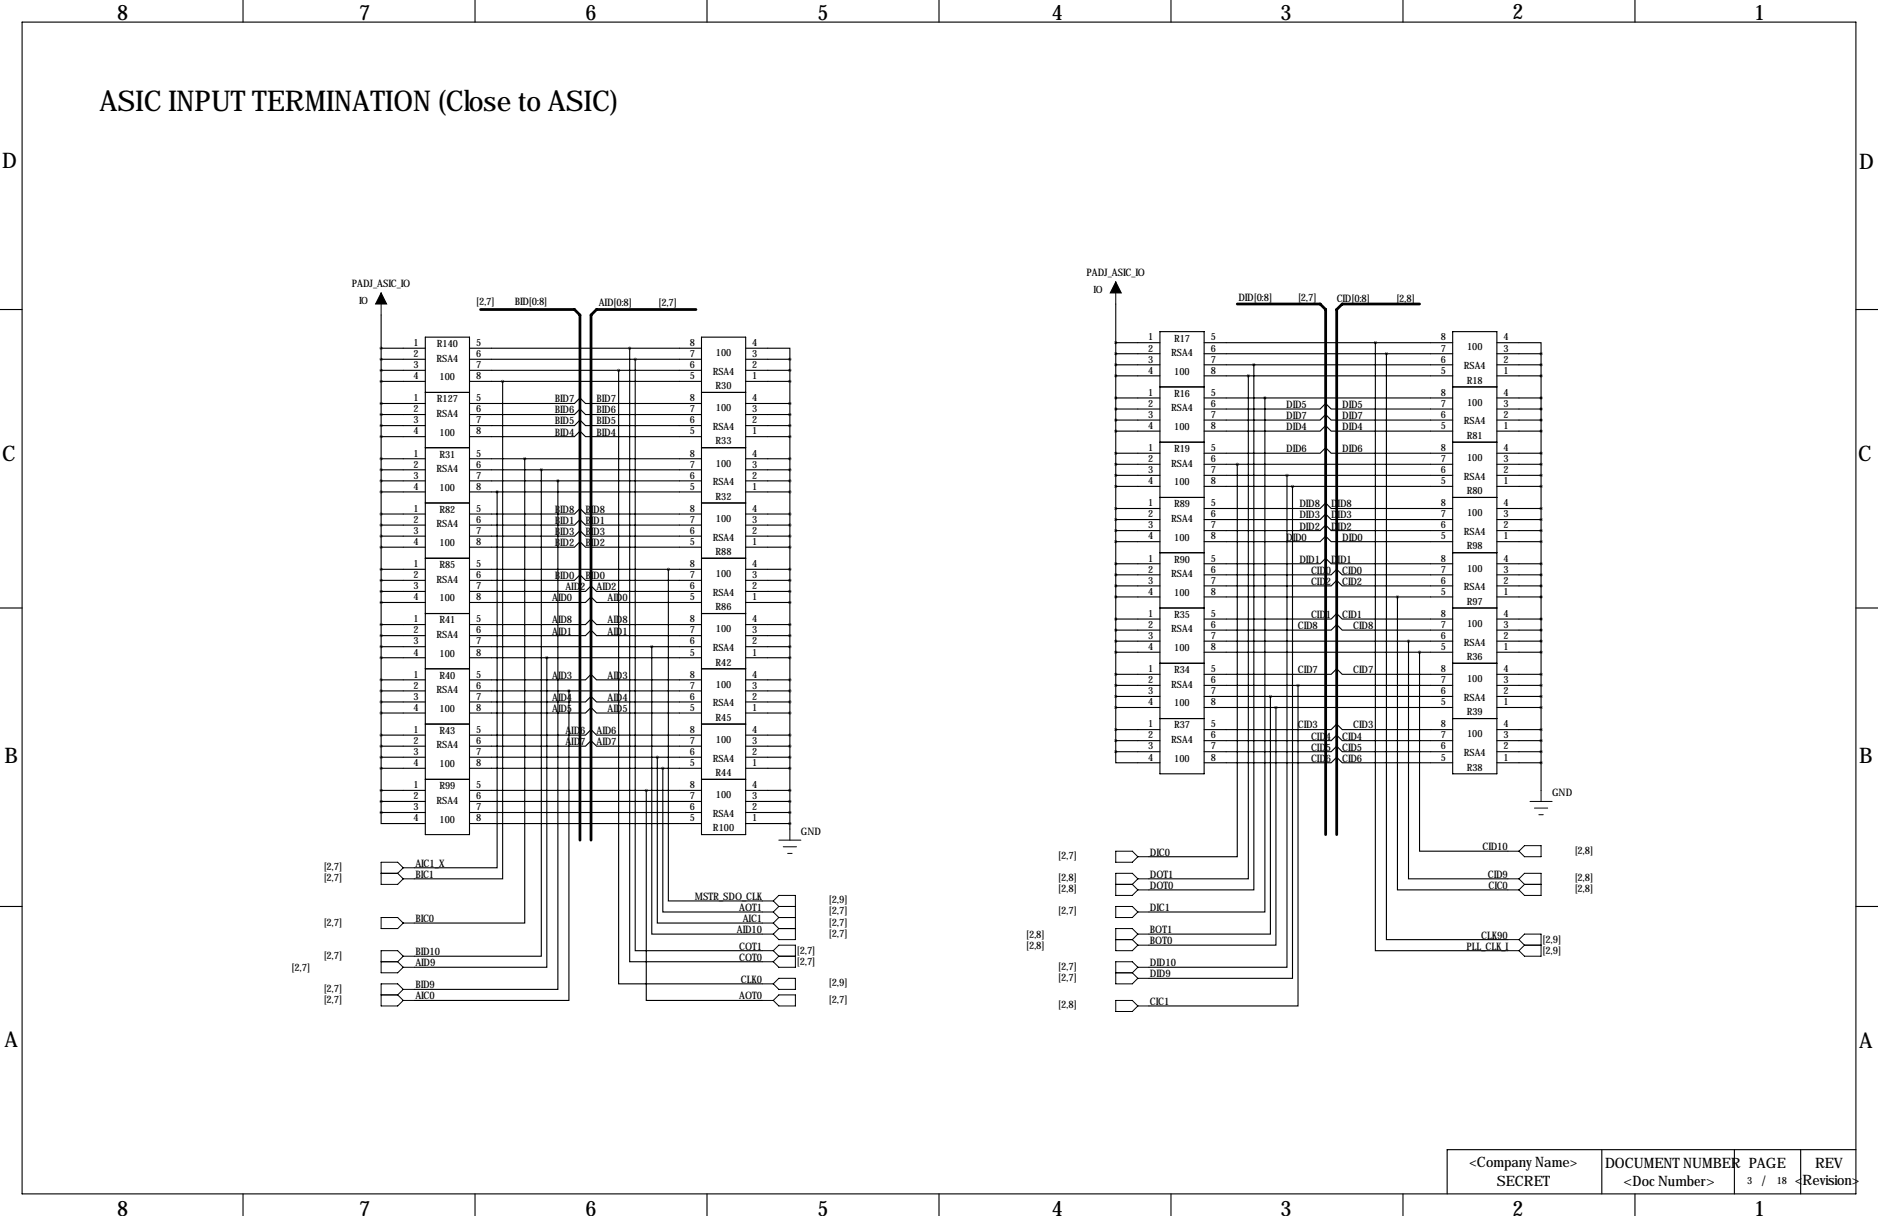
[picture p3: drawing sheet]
<svg xmlns="http://www.w3.org/2000/svg" width="432mm" height="279mm" viewBox="0 0 432 279" stroke-linecap="round" stroke-linejoin="round" font-family="sans-serif">
<g fill="none" stroke="#000" stroke-width=".25">
<path d="M5.1 5.1h421.6v269.2h-421.6zM55.9 0v5.1M109.2 0v5.1M162.6 0v5.1M215.9 0v5.1M269.2 0v5.1M322.6 0v5.1M375.9 0v5.1M0 71.1h5.1M87.6 72.4v114.3M97.8 77.5h10.1v114.3h-10.1zM161.3 77.5h10.1v114.3h-10.1z"/>
<path d="M256.5 78.7h10.2M256.5 69.8v102.9M266.7 76.2h10.2v101.6h-10.2zM276.9 78.7h57.1M316.2 78.7v139.7h30.5M334 76.2h10.2v101.6h-10.2zM344.2 78.7h10.1v2.6M426.7 71.1h5.1M87.6 92.7h10.2M87.6 95.2h10.2M87.6 97.8h10.2M87.6 80h10.2"/>
<path d="M87.6 82.5h10.2M87.6 85.1h10.2M87.6 87.6h10.2M97.8 90.2h10.1M107.9 95.2h24.2l1.2-1.2 1.3 1.2h26.7M107.9 97.8h24.2l1.2-1.3 1.3 1.3h26.7M107.9 92.7h24.2l1.2-1.3 1.3 1.3h26.7M107.9 80h53.4M107.9 82.5h53.4M107.9 85.1h53.4M107.9 87.6h53.4M115.6 87.6v114.3h-20.4"/>
<path d="M142.2 85.1v141h33.1M144.8 80v141h30.5M146 82.5v135.9h29.3M161.3 90.2h10.1M171.4 80h10.2v2.5M171.4 92.7h10.2M171.4 95.2h10.2M171.4 97.8h10.2M171.4 82.5h10.2M171.4 85.1h10.2M171.4 87.6h10.2M181.6 82.5v108"/>
<path d="M256.5 91.4h10.2M256.5 94h10.2M256.5 96.5h10.2M256.5 99.1h10.2M256.5 81.3h10.2M256.5 83.8h10.2M256.5 86.4h10.2M266.7 88.9h10.2M276.9 99.1h26.6l1.3-1.3 1.3 1.3h27.9M276.9 96.5h26.6l1.3-1.3 1.3 1.3h27.9M276.9 94h26.6l1.3-1.3 1.3 1.3h27.9M276.9 91.4h57.1"/>
<path d="M276.9 81.3h57.1M276.9 83.8h57.1M276.9 86.4h57.1M287 86.4v115.5h-22.8M288.3 83.8v120.7h-24.1M290.8 91.4v118.1h-26.6M318.8 81.3v134.6h27.9M334 88.9h10.2M344.2 91.4h10.1M344.2 94h10.1M344.2 96.5h10.1M344.2 99.1h10.1"/>
<path d="M344.2 81.3h10.1M344.2 83.8h10.1M344.2 86.4h10.1M354.3 81.3v100.3M87.6 100.3h10.2M87.6 105.4h10.2M87.6 107.9h10.2M87.6 110.5h10.2M87.6 113h10.2M87.6 118.1h10.2M97.8 102.9h10.1M97.8 115.6h10.1"/>
<path d="M107.9 100.3h24.2l1.2-1.2 1.3 1.2h26.7M107.9 113h6.4M107.9 118.1h24.2l1.2-1.3 1.3 1.3h26.7M107.9 105.4h53.4M107.9 107.9h53.4M107.9 110.5h53.4M114.3 113v86.4h-19.1M114.3 113h47M120.6 105.4v106.7h-25.4M124.5 107.9v111.8h-29.3M128.3 110.5v116.8h-33.1M161.3 102.9h10.1"/>
<path d="M161.3 115.6h10.1M171.4 100.3h10.2M171.4 105.4h10.2M171.4 107.9h10.2M171.4 110.5h10.2M171.4 113h10.2M171.4 118.1h10.2M256.5 104.1h10.2M256.5 106.7h10.2M256.5 109.2h10.2M256.5 111.8h10.2M256.5 116.8h10.2"/>
<path d="M256.5 119.4h10.2M266.7 101.6h10.2M266.7 114.3h10.2M276.9 104.1h26.6l1.3-1.2 1.3 1.2h27.9M276.9 116.8h26.6l1.3-1.2 1.3 1.2h27.9M276.9 119.4h26.6l1.3-1.3 1.3 1.3h27.9M276.9 106.7h57.1M276.9 109.2h57.1M276.9 111.8h57.1M284.5 106.7v90.1h-20.3M295.9 109.2v113h-31.7M297.2 111.8v113h-33"/>
<path d="M334 101.6h10.2M334 114.3h10.2M344.2 104.1h10.1M344.2 106.7h10.1M344.2 109.2h10.1M344.2 111.8h10.1M344.2 116.8h10.1M344.2 119.4h10.1M0 139.7h5.1M87.6 120.7h10.2M87.6 123.2h10.2M87.6 125.7h10.2"/>
<path d="M87.6 130.8h10.2M87.6 133.3h10.2M87.6 135.9h10.2M87.6 138.4h10.2M97.8 128.3h10.1M107.9 138.4h26.7l1.3-1.2 1.3 1.2h24.1M107.9 120.7h24.2l1.2-1.3 1.3 1.3h26.7M107.9 125.7h24.2l1.2-1.2 1.3 1.2h26.7M107.9 123.2h24.2l1.2-1.3 1.3 1.3h26.7M107.9 133.3h24.2l1.2-1.2 1.3 1.2h26.7M107.9 135.9h26.7l1.3-1.3 1.3 1.3h24.1M107.9 130.8h53.4"/>
<path d="M153.7 130.8v76.2h21.6M161.3 128.3h10.1M171.4 120.7h10.2M171.4 123.2h10.2M171.4 125.7h10.2M171.4 130.8h10.2M171.4 133.3h10.2M171.4 135.9h10.2M171.4 138.4h10.2M256.5 121.9h10.2M256.5 124.5h10.2M256.5 129.5h10.2"/>
<path d="M256.5 132.1h10.2M256.5 134.6h10.2M256.5 137.2h10.2M266.7 139.7h10.2M266.7 127h10.2M276.9 124.5h26.6l1.3-1.3 1.3 1.3h27.9M276.9 121.9h26.6l1.3-1.2 1.3 1.2h27.9M276.9 129.5h26.6l1.3-1.2 1.3 1.2h27.9M276.9 132.1h29.2l1.2-1.3 1.3 1.3h25.4M276.9 134.6h29.2l1.2-1.3 1.3 1.3h25.4M276.9 137.2h57.1M321.3 137.2v67.3h25.4"/>
<path d="M334 139.7h10.2M334 127h10.2M344.2 121.9h10.1M344.2 124.5h10.1M344.2 129.5h10.1M344.2 132.1h10.1M344.2 134.6h10.1M344.2 137.2h10.1M426.7 139.7h5.1M87.6 156.2h10.2M87.6 158.8h10.2M87.6 143.5h10.2"/>
<path d="M87.6 146h10.2M87.6 148.6h10.2M87.6 151.1h10.2M97.8 153.7h10.1M97.8 141h10.1M107.9 146h26.7l1.3-1.2 1.3 1.2h24.1M107.9 143.5h26.7l1.3-1.3 1.3 1.3h24.1M107.9 156.2h26.7l1.3-1.3 1.3 1.3h24.1M107.9 158.8h53.4M107.9 148.6h53.4M107.9 151.1h53.4M125.7 151.1v71.1h-30.5"/>
<path d="M130.8 158.8v71.1h-35.6M149.9 148.6v66h25.4M161.3 153.7h10.1M161.3 141h10.1M171.4 156.2h10.2M171.4 158.8h10.2M171.4 143.5h10.2M171.4 146h10.2M171.4 148.6h10.2M171.4 151.1h10.2M256.5 154.9h10.2M256.5 157.5h10.2"/>
<path d="M256.5 142.2h10.2M256.5 144.8h10.2M256.5 147.3h10.2M256.5 149.9h10.2M266.7 152.4h10.2M276.9 144.8h29.2l1.2-1.3 1.3 1.3h25.4M276.9 154.9h29.2l1.2-1.2 1.3 1.2h25.4M276.9 142.2h29.2l1.2-1.2 1.3 1.2h25.4M276.9 157.5h57.1M276.9 147.3h57.1M276.9 149.9h57.1M298.4 157.5v73.6h-34.2"/>
<path d="M323.8 147.3v54.6h22.9M326.4 149.9v45.7h20.3M334 152.4h10.2M344.2 154.9h10.1M344.2 157.5h10.1M344.2 142.2h10.1M344.2 144.8h10.1M344.2 147.3h10.1M344.2 149.9h10.1M87.6 161.3h10.2M87.6 163.8h10.2M87.6 168.9h10.2"/>
<path d="M87.6 171.4h10.2M87.6 174h10.2M87.6 176.5h10.2M97.8 166.4h10.1M97.8 179.1h10.1M107.9 161.3h26.7l1.3-1.3 1.3 1.3h24.1M107.9 163.8h26.7l1.3-1.2 1.3 1.2h24.1M107.9 168.9h26.7l1.3-1.3 1.3 1.3h24.1M107.9 171.4h26.7l1.3-1.2 1.3 1.2h24.1M107.9 174h53.4M107.9 176.5h53.4M151.1 174v38.1h24.2"/>
<path d="M152.4 176.5v33h22.9M161.3 166.4h10.1M161.3 179.1h10.1M171.4 161.3h10.2M171.4 163.8h10.2M171.4 168.9h10.2M171.4 171.4h10.2M171.4 174h10.2M171.4 176.5h10.2M256.5 172.7v2.6h10.2M256.5 160h10.2M256.5 162.6h10.2"/>
<path d="M256.5 167.6h10.2M256.5 170.2h10.2M256.5 172.7h10.2M266.7 165.1h10.2M276.9 167.6h29.2l1.2-1.2 1.3 1.2h25.4M276.9 170.2h29.2l1.2-1.3 1.3 1.3h25.4M276.9 172.7h29.2l1.2-1.3 1.3 1.3h25.4M276.9 175.3h29.2l1.2-1.3 1.3 1.3h25.4M276.9 160h57.1M276.9 162.6h57.1M292.1 160v54.6h-27.9M293.4 162.6v54.6h-29.2"/>
<path d="M334 165.1h10.2M344.2 160h10.1M344.2 162.6h10.1M344.2 167.6h10.1M344.2 170.2h10.1M344.2 172.7h10.1M344.2 175.3h10.1M87.6 186.7v2.5h10.2M87.6 181.6h10.2M87.6 184.1h10.2M87.6 186.7h10.2M107.9 181.6h53.4"/>
<path d="M107.9 184.1h53.4M107.9 186.7h53.4M107.9 189.2h53.4M148.6 181.6v48.3h26.7M171.4 181.6h10.2M171.4 184.1h10.2M171.4 186.7h10.2M171.4 189.2h10.2M0 208.3h5.1M426.7 208.3h5.1M55.9 274.3v5.1M109.2 274.3v5.1"/>
<path d="M162.6 274.3v5.1M215.9 274.3v5.1M269.2 274.3v5.1M322.6 274.3v5.1M368.3 264.2v10.1M375.9 274.3v5.1M398.8 264.2v10.1M414 264.2v10.1M426.7 264.2h-94v10.1"/>
</g>
<g fill="none" stroke="#000" stroke-width=".23">
<path d="M87.6 67.3v5.1M256.5 64.8v5M92.7 199.4l-1.3-1.3h-3.8v5.1h3.8l1.3-1.3M92.7 199.4h2.5M92.7 199.4l-1.3 1.3M179.1 193h5M180.1 194.6h3M181.1 196.1h1M181.6 190.5v2.5M256.5 195.6h3.8l1.3 1.2-1.3 1.3h-3.8zM261.6 196.8h2.6M346.7 195.6h2.5"/>
<path d="M350.5 194.3h3.8v2.5h-3.8l-1.3-1.2zM351.8 184.1h5.1M352.8 185.7h3.1M353.8 187.2h1M354.3 181.6v2.5M87.6 200.7h3.8M87.6 210.8h3.8l1.3 1.3-1.3 1.3h-3.8zM91.4 200.7l1.3 1.2M92.7 201.9h2.5M92.7 219.7l-1.3-1.3h-3.8v5.1h3.8l1.3-1.3M92.7 212.1h2.5M92.7 219.7h2.5"/>
<path d="M92.7 219.7l-1.3 1.3M175.3 212.1h2.5M175.3 207h2.5M175.3 209.5h2.5M175.3 218.4h2.5M175.3 214.6h2.5M177.8 207l1.3 1.3M177.8 207l1.3-1.3h3.8v10.2h-3.8l-1.3-1.3M177.8 218.4l1.3-1.2h3.8v5h-3.8l-1.3-1.2M177.8 209.5l1.3 1.3M177.8 212.1l1.3 1.3M177.8 218.4l1.3 1.3"/>
<path d="M179.1 210.8h3.8M179.1 213.4h3.8M179.1 208.3h3.8M179.1 208.3l-1.3 1.2M179.1 210.8l-1.3 1.3M179.1 219.7h3.8M179.1 219.7l-1.3 1.3M179.1 213.4l-1.3 1.2M256.5 203.2h3.8M256.5 208.3h3.8l1.3 1.2-1.3 1.3h-3.8zM256.5 215.9h3.8M260.3 203.2l1.3 1.3"/>
<path d="M260.3 215.9l1.3 1.3M261.6 201.9h2.6M261.6 201.9l-1.3-1.2h-3.8v5h3.8l1.3-1.2M261.6 214.6l-1.3-1.2h-3.8v5h3.8l1.3-1.2M261.6 209.5h2.6M261.6 201.9l-1.3 1.3M261.6 204.5h2.6M261.6 217.2h2.6M261.6 214.6h2.6M261.6 214.6l-1.3 1.3M346.7 201.9h2.5M346.7 204.5h2.5"/>
<path d="M346.7 218.4h2.5M346.7 215.9h2.5M349.2 201.9l1.3-1.2h3.8v5h-3.8l-1.3-1.2M349.2 215.9l1.3-1.3h3.8v5.1h-3.8l-1.3-1.3M349.2 215.9l1.3 1.3M349.2 201.9l1.3 1.3M350.5 203.2h3.8M350.5 217.2h3.8M350.5 217.2l-1.3 1.2M350.5 203.2l-1.3 1.3M87.6 221h3.8M87.6 228.6h3.8"/>
<path d="M91.4 221l1.3 1.2M91.4 228.6l1.3 1.3M92.7 227.3l-1.3-1.2h-3.8v5h3.8l1.3-1.2M92.7 222.2h2.5M92.7 229.9h2.5M92.7 227.3h2.5M92.7 227.3l-1.3 1.3M175.3 221h2.5M175.3 226.1h2.5M175.3 229.9h2.5M177.8 226.1l1.3-1.3h3.8v2.5h-3.8zM177.8 229.9l1.3-1.3h3.8v2.5h-3.8z"/>
<path d="M256.5 229.9h3.8l1.3 1.2-1.3 1.3h-3.8zM256.5 223.5h3.8M260.3 223.5l1.3 1.3M261.6 222.2l-1.3-1.2h-3.8v5.1h3.8l1.3-1.3M261.6 222.2h2.6M261.6 222.2l-1.3 1.3M261.6 224.8h2.6M261.6 231.1h2.6"/>
</g>
<path d="M87.6 67.3l1.3 2.5h-2.5zM256.5 64.8l1.3 2.5h-2.5z" fill="#000" stroke="#000" stroke-width=".23"/>
<path d="M87.6 110.5a.05 .05 0 0 0 .1 0 .05 .05 0 0 0-.1 0zM87.6 108a.05 .05 0 0 0 .1 0 .05 .05 0 0 0-.1 0zM87.6 105.4a.05 .05 0 0 0 .1 0 .05 .05 0 0 0-.1 0zM87.6 100.3a.05 .05 0 0 0 .1 0 .05 .05 0 0 0-.1 0zM87.6 97.8a.05 .05 0 0 0 .1 0 .05 .05 0 0 0-.1 0zM87.6 95.3a.05 .05 0 0 0 .1 0 .05 .05 0 0 0-.1 0zM87.6 92.7a.05 .05 0 0 0 .1 0 .05 .05 0 0 0-.1 0zM87.6 87.6a.05 .05 0 0 0 .1 0 .05 .05 0 0 0-.1 0zM87.6 85.1a.05 .05 0 0 0 .1 0 .05 .05 0 0 0-.1 0zM87.6 82.6a.05 .05 0 0 0 .1 0 .05 .05 0 0 0-.1 0zM87.6 80a.05 .05 0 0 0 .1 0 .05 .05 0 0 0-.1 0zM354.3 144.8a.05 .05 0 0 0 .1 0 .05 .05 0 0 0-.1 0zM354.3 147.3a.05 .05 0 0 0 .1 0 .05 .05 0 0 0-.1 0zM354.3 149.9a.05 .05 0 0 0 .1 0 .05 .05 0 0 0-.1 0zM354.3 154.9a.05 .05 0 0 0 .1 0 .05 .05 0 0 0-.1 0zM354.3 157.5a.05 .05 0 0 0 .1 0 .05 .05 0 0 0-.1 0zM354.3 160a.05 .05 0 0 0 .1 0 .05 .05 0 0 0-.1 0zM354.3 162.6a.05 .05 0 0 0 .1 0 .05 .05 0 0 0-.1 0zM354.3 167.6a.05 .05 0 0 0 .1 0 .05 .05 0 0 0-.1 0zM354.3 170.2a.05 .05 0 0 0 .1 0 .05 .05 0 0 0-.1 0zM354.3 172.7a.05 .05 0 0 0 .1 0 .05 .05 0 0 0-.1 0zM354.3 175.3a.05 .05 0 0 0 .1 0 .05 .05 0 0 0-.1 0zM256.5 172.7a.05 .05 0 0 0 .1 0 .05 .05 0 0 0-.1 0zM256.5 170.2a.05 .05 0 0 0 .1 0 .05 .05 0 0 0-.1 0zM256.5 167.6a.05 .05 0 0 0 .1 0 .05 .05 0 0 0-.1 0zM256.5 162.6a.05 .05 0 0 0 .1 0 .05 .05 0 0 0-.1 0zM256.5 160a.05 .05 0 0 0 .1 0 .05 .05 0 0 0-.1 0zM256.5 157.5a.05 .05 0 0 0 .1 0 .05 .05 0 0 0-.1 0zM256.5 154.9a.05 .05 0 0 0 .1 0 .05 .05 0 0 0-.1 0zM256.5 149.9a.05 .05 0 0 0 .1 0 .05 .05 0 0 0-.1 0zM256.5 147.3a.05 .05 0 0 0 .1 0 .05 .05 0 0 0-.1 0zM256.5 144.8a.05 .05 0 0 0 .1 0 .05 .05 0 0 0-.1 0zM87.6 174a.05 .05 0 0 0 .1 0 .05 .05 0 0 0-.1 0zM87.6 171.5a.05 .05 0 0 0 .1 0 .05 .05 0 0 0-.1 0zM87.6 168.9a.05 .05 0 0 0 .1 0 .05 .05 0 0 0-.1 0zM87.6 163.8a.05 .05 0 0 0 .1 0 .05 .05 0 0 0-.1 0zM87.6 161.3a.05 .05 0 0 0 .1 0 .05 .05 0 0 0-.1 0zM87.6 158.8a.05 .05 0 0 0 .1 0 .05 .05 0 0 0-.1 0zM87.6 156.2a.05 .05 0 0 0 .1 0 .05 .05 0 0 0-.1 0zM87.6 151.1a.05 .05 0 0 0 .1 0 .05 .05 0 0 0-.1 0zM87.6 148.6a.05 .05 0 0 0 .1 0 .05 .05 0 0 0-.1 0zM87.6 146.1a.05 .05 0 0 0 .1 0 .05 .05 0 0 0-.1 0zM354.3 81.3a.05 .05 0 0 0 .1 0 .05 .05 0 0 0-.1 0zM354.3 83.8a.05 .05 0 0 0 .1 0 .05 .05 0 0 0-.1 0zM354.3 86.4a.05 .05 0 0 0 .1 0 .05 .05 0 0 0-.1 0zM354.3 91.4a.05 .05 0 0 0 .1 0 .05 .05 0 0 0-.1 0zM354.3 94a.05 .05 0 0 0 .1 0 .05 .05 0 0 0-.1 0zM354.3 96.5a.05 .05 0 0 0 .1 0 .05 .05 0 0 0-.1 0zM354.3 99.1a.05 .05 0 0 0 .1 0 .05 .05 0 0 0-.1 0zM354.3 104.1a.05 .05 0 0 0 .1 0 .05 .05 0 0 0-.1 0zM354.3 106.7a.05 .05 0 0 0 .1 0 .05 .05 0 0 0-.1 0zM354.3 109.2a.05 .05 0 0 0 .1 0 .05 .05 0 0 0-.1 0zM354.3 111.8a.05 .05 0 0 0 .1 0 .05 .05 0 0 0-.1 0zM256.5 109.2a.05 .05 0 0 0 .1 0 .05 .05 0 0 0-.1 0zM256.5 106.7a.05 .05 0 0 0 .1 0 .05 .05 0 0 0-.1 0zM256.5 104.1a.05 .05 0 0 0 .1 0 .05 .05 0 0 0-.1 0zM256.5 99.1a.05 .05 0 0 0 .1 0 .05 .05 0 0 0-.1 0zM256.5 96.5a.05 .05 0 0 0 .1 0 .05 .05 0 0 0-.1 0zM256.5 94a.05 .05 0 0 0 .1 0 .05 .05 0 0 0-.1 0zM256.5 91.4a.05 .05 0 0 0 .1 0 .05 .05 0 0 0-.1 0zM256.5 86.4a.05 .05 0 0 0 .1 0 .05 .05 0 0 0-.1 0zM256.5 83.8a.05 .05 0 0 0 .1 0 .05 .05 0 0 0-.1 0zM256.5 81.3a.05 .05 0 0 0 .1 0 .05 .05 0 0 0-.1 0zM256.5 78.7a.05 .05 0 0 0 .1 0 .05 .05 0 0 0-.1 0zM87.6 113a.05 .05 0 0 0 .1 0 .05 .05 0 0 0-.1 0zM87.6 135.9a.05 .05 0 0 0 .1 0 .05 .05 0 0 0-.1 0zM87.6 118.1a.05 .05 0 0 0 .1 0 .05 .05 0 0 0-.1 0zM87.6 120.7a.05 .05 0 0 0 .1 0 .05 .05 0 0 0-.1 0zM87.6 123.2a.05 .05 0 0 0 .1 0 .05 .05 0 0 0-.1 0zM87.6 125.7a.05 .05 0 0 0 .1 0 .05 .05 0 0 0-.1 0zM87.6 130.8a.05 .05 0 0 0 .1 0 .05 .05 0 0 0-.1 0zM87.6 133.4a.05 .05 0 0 0 .1 0 .05 .05 0 0 0-.1 0zM256.5 111.8a.05 .05 0 0 0 .1 0 .05 .05 0 0 0-.1 0zM256.5 134.6a.05 .05 0 0 0 .1 0 .05 .05 0 0 0-.1 0zM256.5 132.1a.05 .05 0 0 0 .1 0 .05 .05 0 0 0-.1 0zM256.5 129.5a.05 .05 0 0 0 .1 0 .05 .05 0 0 0-.1 0zM256.5 124.5a.05 .05 0 0 0 .1 0 .05 .05 0 0 0-.1 0zM256.5 121.9a.05 .05 0 0 0 .1 0 .05 .05 0 0 0-.1 0zM256.5 119.4a.05 .05 0 0 0 .1 0 .05 .05 0 0 0-.1 0zM256.5 116.8a.05 .05 0 0 0 .1 0 .05 .05 0 0 0-.1 0zM354.3 116.8a.05 .05 0 0 0 .1 0 .05 .05 0 0 0-.1 0zM354.3 119.4a.05 .05 0 0 0 .1 0 .05 .05 0 0 0-.1 0zM354.3 121.9a.05 .05 0 0 0 .1 0 .05 .05 0 0 0-.1 0zM354.3 124.5a.05 .05 0 0 0 .1 0 .05 .05 0 0 0-.1 0zM354.3 129.5a.05 .05 0 0 0 .1 0 .05 .05 0 0 0-.1 0zM354.3 132.1a.05 .05 0 0 0 .1 0 .05 .05 0 0 0-.1 0zM354.3 134.6a.05 .05 0 0 0 .1 0 .05 .05 0 0 0-.1 0zM354.3 137.2a.05 .05 0 0 0 .1 0 .05 .05 0 0 0-.1 0zM87.6 143.5a.05 .05 0 0 0 .1 0 .05 .05 0 0 0-.1 0zM87.6 138.4a.05 .05 0 0 0 .1 0 .05 .05 0 0 0-.1 0zM354.3 142.2a.05 .05 0 0 0 .1 0 .05 .05 0 0 0-.1 0zM256.5 142.2a.05 .05 0 0 0 .1 0 .05 .05 0 0 0-.1 0zM256.5 137.2a.05 .05 0 0 0 .1 0 .05 .05 0 0 0-.1 0zM151.1 174a.05 .05 0 0 0 .1 0 .05 .05 0 0 0-.1 0zM146 82.6a.05 .05 0 0 0 .1 0 .05 .05 0 0 0-.1 0zM318.7 81.3a.05 .05 0 0 0 .1 0 .05 .05 0 0 0-.1 0zM316.2 78.7a.05 .05 0 0 0 .1 0 .05 .05 0 0 0-.1 0zM290.8 91.4a.05 .05 0 0 0 .1 0 .05 .05 0 0 0-.1 0zM323.8 147.3a.05 .05 0 0 0 .1 0 .05 .05 0 0 0-.1 0zM298.4 157.5a.05 .05 0 0 0 .1 0 .05 .05 0 0 0-.1 0zM293.3 162.6a.05 .05 0 0 0 .1 0 .05 .05 0 0 0-.1 0zM142.2 85.1a.05 .05 0 0 0 .1 0 .05 .05 0 0 0-.1 0zM115.5 87.6a.05 .05 0 0 0 .1 0 .05 .05 0 0 0-.1 0zM120.6 105.4a.05 .05 0 0 0 .1 0 .05 .05 0 0 0-.1 0zM124.4 108a.05 .05 0 0 0 .1 0 .05 .05 0 0 0-.1 0zM128.2 110.5a.05 .05 0 0 0 .1 0 .05 .05 0 0 0-.1 0zM153.6 130.8a.05 .05 0 0 0 .1 0 .05 .05 0 0 0-.1 0zM149.8 148.6a.05 .05 0 0 0 .1 0 .05 .05 0 0 0-.1 0zM125.7 151.1a.05 .05 0 0 0 .1 0 .05 .05 0 0 0-.1 0zM87.6 176.5a.05 .05 0 0 0 .1 0 .05 .05 0 0 0-.1 0zM87.6 181.6a.05 .05 0 0 0 .1 0 .05 .05 0 0 0-.1 0zM87.6 184.2a.05 .05 0 0 0 .1 0 .05 .05 0 0 0-.1 0zM87.6 186.7a.05 .05 0 0 0 .1 0 .05 .05 0 0 0-.1 0z" fill="#000" stroke="#000" stroke-width=".63"/>
<path d="M110.5 71.1h21.6l1.2 1.3v120.6M160 71.1h-22.8l-1.3 1.3v120.6M284.5 69.8h19l1.3 1.3v120.7M326.4 69.8h-17.8l-1.3 1.3v120.7" fill="none" stroke="#000" stroke-width=".63"/>
<text font-size="6.6" x="22.9" y="25.4">ASIC INPUT TERMINATION (Close to ASIC)</text>
<g font-size="4.9">
<text x="26.9" y="4.6">8</text>
<text x="82.5" y="4.6">7</text>
<text x="134.6" y="4.6">6</text>
<text x="188" y="4.6">5</text>
<text x="241.8" y="4.6">4</text>
<text x="294.4" y="4.6">3</text>
<text x="347.7" y="4.3">2</text>
<text x="403.4" y="4.6">1</text>
<text x=".5" y="38.6">D</text>
<text x="427.5" y="38.9">D</text>
<text x=".5" y="105.9">C</text>
<text x="427.2" y="105.9">C</text>
<text x="1" y="175.3">B</text>
<text x="427.5" y="175.3">B</text>
<text x="1" y="240.5">A</text>
<text x="427.5" y="240.8">A</text>
<text x="26.9" y="279.3">8</text>
<text x="82.5" y="279.3">7</text>
<text x="134.6" y="279.3">6</text>
<text x="188" y="279.3">5</text>
<text x="241.8" y="279.3">4</text>
<text x="294.4" y="279.3">3</text>
<text x="347.7" y="279.3">2</text>
<text x="403.4" y="279.3">1</text>
</g>
<g font-size="3.3">
<text x="337.9" y="268.1">&lt;Company Name&gt;</text>
<text x="369.1" y="268.5">DOCUMENT NUMBER PAGE</text>
<text x="417.3" y="268.5">REV</text>
<text x="344.2" y="272.5">SECRET</text>
<text x="373.3" y="272.5">&lt;Doc Number&gt;</text>
<text x="405.1" y="272.5">/</text>
<text x="412.7" y="272.4">&lt;Revision&gt;</text>
</g>
<g font-size="2.4">
<text x="249.8" y="63.5">PADJ_ASIC_IO</text>
<text x="80.9" y="66">PADJ_ASIC_IO</text>
<text x="109.5" y="70.1">[2,7]</text>
<text x="118.4" y="70.1">BID[0:8]</text>
<text x="137.7" y="70.4">AID[0:8]</text>
<text x="151.4" y="70.4">[2,7]</text>
<text x="284.7" y="69.1">DID[0:8]</text>
<text x="298.4" y="69.1">[2,7]</text>
<text x="307.3" y="69.3">CID[0:8]</text>
<text x="321.1" y="69.3">[2,8]</text>
<text x="127.6" y="95">BID6</text>
<text x="127.6" y="92.5">BID7</text>
<text x="137.2" y="95">BID6</text>
<text x="137.2" y="92.5">BID7</text>
<text x="295.7" y="93.7">DID5</text>
<text x="308.6" y="93.7">DID5</text>
<text x="127.6" y="100.1">BID4</text>
<text x="127.6" y="97.5">BID5</text>
<text x="137.2" y="100.1">BID4</text>
<text x="137.2" y="97.5">BID5</text>
<text x="295.7" y="98.8">DID4</text>
<text x="295.7" y="96.3">DID7</text>
<text x="308.6" y="98.8">DID4</text>
<text x="308.6" y="96.3">DID7</text>
<text x="295.7" y="103.9">DID6</text>
<text x="308.6" y="103.9">DID6</text>
<text x="127.6" y="117.9">BID8</text>
<text x="134.6" y="117.9">BID8</text>
<text x="298.8" y="116.6">DID8</text>
<text x="298.8" y="119.1">DID3</text>
<text x="306.1" y="116.6">DID8</text>
<text x="306.1" y="119.1">DID3</text>
<text x="127.6" y="120.4">BID1</text>
<text x="127.6" y="125.5">BID2</text>
<text x="127.6" y="122.9">BID3</text>
<text x="134.6" y="120.4">BID1</text>
<text x="134.6" y="125.5">BID2</text>
<text x="134.6" y="122.9">BID3</text>
<text x="295.7" y="124.2">DID0</text>
<text x="298.8" y="121.7">DID2</text>
<text x="306.1" y="121.7">DID2</text>
<text x="308.6" y="124.2">DID0</text>
<text x="298.8" y="129.3">DID1</text>
<text x="301.5" y="131.8">CID0</text>
<text x="306.1" y="129.3">DID1</text>
<text x="308.6" y="131.8">CID0</text>
<text x="127.6" y="133.1">BID0</text>
<text x="130" y="135.6">AID2</text>
<text x="134.6" y="133.1">BID0</text>
<text x="137.2" y="135.6">AID2</text>
<text x="301.5" y="134.4">CID2</text>
<text x="308.6" y="134.4">CID2</text>
<text x="127" y="138.2">AID0</text>
<text x="127" y="143.3">AID8</text>
<text x="139.7" y="138.2">AID0</text>
<text x="139.7" y="143.3">AID8</text>
<text x="301.5" y="142">CID1</text>
<text x="308.6" y="142">CID1</text>
<text x="127" y="145.8">AID1</text>
<text x="139.7" y="145.8">AID1</text>
<text x="298.4" y="144.5">CID8</text>
<text x="311.1" y="144.5">CID8</text>
<text x="127" y="156">AID3</text>
<text x="139.7" y="156">AID3</text>
<text x="298.4" y="154.7">CID7</text>
<text x="311.1" y="154.7">CID7</text>
<text x="127" y="161">AID4</text>
<text x="139.7" y="161">AID4</text>
<text x="127" y="163.6">AID5</text>
<text x="139.7" y="163.6">AID5</text>
<text x="298.4" y="167.4">CID3</text>
<text x="311.1" y="167.4">CID3</text>
<text x="130" y="168.7">AID6</text>
<text x="130" y="171.2">AID7</text>
<text x="137.2" y="168.7">AID6</text>
<text x="137.2" y="171.2">AID7</text>
<text x="301.5" y="169.9">CID4</text>
<text x="301.5" y="172.5">CID5</text>
<text x="308.6" y="169.9">CID4</text>
<text x="308.6" y="172.5">CID5</text>
<text x="301.5" y="175">CID6</text>
<text x="308.6" y="175">CID6</text>
<text x="356.9" y="182.9">GND</text>
<text x="184.1" y="191.8">GND</text>
<text x="243.3" y="197.4">[2,7]</text>
<text x="264.4" y="196.6">DIC0</text>
<text x="340.9" y="195.3">CID10</text>
<text x="362.1" y="196.1">[2,8]</text>
<text x="74.4" y="202.5">[2,7]</text>
<text x="74.4" y="200">[2,7]</text>
<text x="95.5" y="201.7">BIC1</text>
<text x="95.5" y="199.1">AIC1_X</text>
<text x="243.3" y="202.5">[2,8]</text>
<text x="264.4" y="201.7">DOT1</text>
<text x="342.1" y="201.7">CID9</text>
<text x="362.1" y="202.5">[2,8]</text>
<text x="159.8" y="206.8">MSTR_SDO_CLK</text>
<text x="170" y="209.3">AOT1</text>
<text x="190.6" y="207.6">[2,9]</text>
<text x="243.3" y="205">[2,8]</text>
<text x="264.4" y="204.2">DOT0</text>
<text x="264.4" y="209.3">DIC1</text>
<text x="342.2" y="204.2">CIC0</text>
<text x="362.1" y="205">[2,8]</text>
<text x="74.4" y="212.7">[2,7]</text>
<text x="95.5" y="211.8">BIC0</text>
<text x="169.4" y="214.4">AID10</text>
<text x="170.8" y="211.8">AIC1</text>
<text x="190.6" y="210.1">[2,7]</text>
<text x="190.6" y="212.7">[2,7]</text>
<text x="190.6" y="215.2">[2,7]</text>
<text x="236" y="215.4">[2,8]</text>
<text x="243.3" y="210.1">[2,7]</text>
<text x="264.4" y="214.4">BOT1</text>
<text x="340.6" y="215.6">CLK90</text>
<text x="74.4" y="220.3">[2,7]</text>
<text x="95.5" y="222">AID9</text>
<text x="95.5" y="219.5">BID10</text>
<text x="170" y="218.2">COT1</text>
<text x="170" y="220.7">COT0</text>
<text x="183.2" y="219.3">[2,7]</text>
<text x="183.2" y="221.8">[2,7]</text>
<text x="236" y="218">[2,8]</text>
<text x="264.4" y="216.9">BOT0</text>
<text x="264.4" y="222">DID10</text>
<text x="337.2" y="218.2">PLL_CLK_I</text>
<text x="354.7" y="216.7">[2,9]</text>
<text x="354.7" y="219.3">[2,9]</text>
<text x="67.1" y="223.1">[2,7]</text>
<text x="74.4" y="227.9">[2,7]</text>
<text x="95.5" y="227.1">BID9</text>
<text x="170.4" y="225.8">CLK0</text>
<text x="190.6" y="226.6">[2,9]</text>
<text x="243.3" y="222.8">[2,7]</text>
<text x="243.3" y="225.4">[2,7]</text>
<text x="264.4" y="224.5">DID9</text>
<text x="74.4" y="230.4">[2,7]</text>
<text x="95.5" y="229.6">AIC0</text>
<text x="170" y="229.6">AOT0</text>
<text x="190.6" y="230.4">[2,7]</text>
<text x="243.3" y="231.7">[2,8]</text>
<text x="264.4" y="230.9">CIC1</text>
</g>
<g font-size="2.3">
<text x="82.5" y="69.8">IO</text>
<text x="251.5" y="67.3">IO</text>
<text x="95.1" y="79.5">1</text>
<text x="95.1" y="82">2</text>
<text x="100.4" y="83.1">RSA4</text>
<text x="100.4" y="79.8">R140</text>
<text x="109.5" y="79.5">5</text>
<text x="109.5" y="82">6</text>
<text x="158.6" y="82">7</text>
<text x="158.6" y="79.5">8</text>
<text x="164.6" y="81.8">100</text>
<text x="173" y="82">3</text>
<text x="173" y="79.5">4</text>
<text x="264" y="78.2">1</text>
<text x="264" y="80.8">2</text>
<text x="264" y="83.3">3</text>
<text x="269.3" y="81.8">RSA4</text>
<text x="269.9" y="78.5">R17</text>
<text x="278.4" y="78.2">5</text>
<text x="278.4" y="80.8">6</text>
<text x="278.4" y="83.3">7</text>
<text x="331.3" y="83.3">6</text>
<text x="331.3" y="80.8">7</text>
<text x="331.3" y="78.2">8</text>
<text x="337.3" y="80.5">100</text>
<text x="345.7" y="83.3">2</text>
<text x="345.7" y="80.8">3</text>
<text x="345.7" y="78.2">4</text>
<text x="95.1" y="84.6">3</text>
<text x="95.1" y="87.1">4</text>
<text x="101.1" y="87.4">100</text>
<text x="109.5" y="84.6">7</text>
<text x="109.5" y="87.1">8</text>
<text x="158.6" y="87.1">5</text>
<text x="158.6" y="84.6">6</text>
<text x="163.9" y="86.1">RSA4</text>
<text x="164.5" y="89.4">R30</text>
<text x="173" y="87.1">1</text>
<text x="173" y="84.6">2</text>
<text x="264" y="85.9">4</text>
<text x="270" y="86.1">100</text>
<text x="278.4" y="85.9">8</text>
<text x="331.3" y="85.9">5</text>
<text x="336.6" y="84.8">RSA4</text>
<text x="337.2" y="88.1">R18</text>
<text x="345.7" y="85.9">1</text>
<text x="95.1" y="92.2">1</text>
<text x="95.1" y="94.7">2</text>
<text x="100.4" y="95.8">RSA4</text>
<text x="100.4" y="92.5">R127</text>
<text x="109.5" y="92.2">5</text>
<text x="109.5" y="94.7">6</text>
<text x="158.6" y="94.7">7</text>
<text x="158.6" y="92.2">8</text>
<text x="164.6" y="94.5">100</text>
<text x="173" y="94.7">3</text>
<text x="173" y="92.2">4</text>
<text x="264" y="90.9">1</text>
<text x="264" y="93.5">2</text>
<text x="269.3" y="94.5">RSA4</text>
<text x="269.9" y="91.2">R16</text>
<text x="278.4" y="90.9">5</text>
<text x="278.4" y="93.5">6</text>
<text x="331.3" y="93.5">7</text>
<text x="331.3" y="90.9">8</text>
<text x="337.3" y="93.2">100</text>
<text x="345.7" y="93.5">3</text>
<text x="345.7" y="90.9">4</text>
<text x="95.1" y="97.3">3</text>
<text x="95.1" y="99.8">4</text>
<text x="101.1" y="100.1">100</text>
<text x="109.5" y="97.3">7</text>
<text x="109.5" y="99.8">8</text>
<text x="158.6" y="99.8">5</text>
<text x="158.6" y="97.3">6</text>
<text x="163.9" y="98.8">RSA4</text>
<text x="173" y="99.8">1</text>
<text x="173" y="97.3">2</text>
<text x="264" y="96">3</text>
<text x="264" y="98.6">4</text>
<text x="270" y="98.8">100</text>
<text x="278.4" y="96">7</text>
<text x="278.4" y="98.6">8</text>
<text x="331.3" y="98.6">5</text>
<text x="331.3" y="96">6</text>
<text x="336.6" y="97.5">RSA4</text>
<text x="337.2" y="100.8">R81</text>
<text x="345.7" y="98.6">1</text>
<text x="345.7" y="96">2</text>
<text x="95.1" y="104.9">1</text>
<text x="95.1" y="107.4">2</text>
<text x="101" y="105.2">R31</text>
<text x="109.5" y="104.9">5</text>
<text x="109.5" y="107.4">6</text>
<text x="158.6" y="107.4">7</text>
<text x="158.6" y="104.9">8</text>
<text x="164.5" y="102.1">R33</text>
<text x="164.6" y="107.2">100</text>
<text x="173" y="107.4">3</text>
<text x="173" y="104.9">4</text>
<text x="264" y="103.6">1</text>
<text x="264" y="106.2">2</text>
<text x="269.3" y="107.2">RSA4</text>
<text x="269.9" y="103.9">R19</text>
<text x="278.4" y="103.6">5</text>
<text x="278.4" y="106.2">6</text>
<text x="331.3" y="106.2">7</text>
<text x="331.3" y="103.6">8</text>
<text x="337.3" y="105.9">100</text>
<text x="345.7" y="106.2">3</text>
<text x="345.7" y="103.6">4</text>
<text x="95.1" y="110">3</text>
<text x="95.1" y="112.5">4</text>
<text x="100.4" y="108.5">RSA4</text>
<text x="101.1" y="112.8">100</text>
<text x="109.5" y="110">7</text>
<text x="109.5" y="112.5">8</text>
<text x="158.6" y="112.5">5</text>
<text x="158.6" y="110">6</text>
<text x="163.9" y="111.5">RSA4</text>
<text x="173" y="112.5">1</text>
<text x="173" y="110">2</text>
<text x="264" y="108.7">3</text>
<text x="264" y="111.3">4</text>
<text x="270" y="111.5">100</text>
<text x="278.4" y="108.7">7</text>
<text x="278.4" y="111.3">8</text>
<text x="331.3" y="111.3">5</text>
<text x="331.3" y="108.7">6</text>
<text x="336.6" y="110.2">RSA4</text>
<text x="337.2" y="113.5">R80</text>
<text x="345.7" y="111.3">1</text>
<text x="345.7" y="108.7">2</text>
<text x="95.1" y="117.6">1</text>
<text x="101" y="117.9">R82</text>
<text x="109.5" y="117.6">5</text>
<text x="158.6" y="117.6">8</text>
<text x="164.5" y="114.8">R32</text>
<text x="164.6" y="119.9">100</text>
<text x="173" y="117.6">4</text>
<text x="264" y="116.3">1</text>
<text x="264" y="118.9">2</text>
<text x="269.3" y="119.9">RSA4</text>
<text x="269.9" y="116.6">R89</text>
<text x="278.4" y="116.3">5</text>
<text x="278.4" y="118.9">6</text>
<text x="331.3" y="118.9">7</text>
<text x="331.3" y="116.3">8</text>
<text x="337.3" y="118.6">100</text>
<text x="345.7" y="118.9">3</text>
<text x="345.7" y="116.3">4</text>
<text x="95.1" y="120.1">2</text>
<text x="95.1" y="122.7">3</text>
<text x="95.1" y="125.2">4</text>
<text x="100.4" y="121.2">RSA4</text>
<text x="101.1" y="125.5">100</text>
<text x="109.5" y="120.1">6</text>
<text x="109.5" y="122.7">7</text>
<text x="109.5" y="125.2">8</text>
<text x="158.6" y="125.2">5</text>
<text x="158.6" y="122.7">6</text>
<text x="158.6" y="120.1">7</text>
<text x="163.9" y="124.2">RSA4</text>
<text x="173" y="125.2">1</text>
<text x="173" y="122.7">2</text>
<text x="173" y="120.1">3</text>
<text x="264" y="121.4">3</text>
<text x="264" y="124">4</text>
<text x="270" y="124.2">100</text>
<text x="278.4" y="121.4">7</text>
<text x="278.4" y="124">8</text>
<text x="331.3" y="124">5</text>
<text x="331.3" y="121.4">6</text>
<text x="336.6" y="122.9">RSA4</text>
<text x="345.7" y="124">1</text>
<text x="345.7" y="121.4">2</text>
<text x="95.1" y="130.3">1</text>
<text x="101" y="130.6">R85</text>
<text x="109.5" y="130.3">5</text>
<text x="158.6" y="130.3">8</text>
<text x="164.5" y="127.5">R88</text>
<text x="173" y="130.3">4</text>
<text x="264" y="129">1</text>
<text x="264" y="131.6">2</text>
<text x="269.9" y="129.3">R90</text>
<text x="278.4" y="129">5</text>
<text x="278.4" y="131.6">6</text>
<text x="331.3" y="131.6">7</text>
<text x="331.3" y="129">8</text>
<text x="337.2" y="126.2">R98</text>
<text x="337.3" y="131.3">100</text>
<text x="345.7" y="131.6">3</text>
<text x="345.7" y="129">4</text>
<text x="95.1" y="132.8">2</text>
<text x="95.1" y="135.4">3</text>
<text x="95.1" y="137.9">4</text>
<text x="100.4" y="133.9">RSA4</text>
<text x="109.5" y="132.8">6</text>
<text x="109.5" y="135.4">7</text>
<text x="109.5" y="137.9">8</text>
<text x="158.6" y="137.9">5</text>
<text x="158.6" y="135.4">6</text>
<text x="158.6" y="132.8">7</text>
<text x="163.9" y="136.9">RSA4</text>
<text x="164.6" y="132.6">100</text>
<text x="173" y="137.9">1</text>
<text x="173" y="135.4">2</text>
<text x="173" y="132.8">3</text>
<text x="264" y="134.1">3</text>
<text x="264" y="136.7">4</text>
<text x="269.3" y="132.6">RSA4</text>
<text x="270" y="136.9">100</text>
<text x="278.4" y="134.1">7</text>
<text x="278.4" y="136.7">8</text>
<text x="331.3" y="136.7">5</text>
<text x="331.3" y="134.1">6</text>
<text x="336.6" y="135.6">RSA4</text>
<text x="345.7" y="136.7">1</text>
<text x="345.7" y="134.1">2</text>
<text x="95.1" y="143">1</text>
<text x="101" y="143.3">R41</text>
<text x="101.1" y="138.2">100</text>
<text x="109.5" y="143">5</text>
<text x="158.6" y="143">8</text>
<text x="164.5" y="140.2">R86</text>
<text x="173" y="143">4</text>
<text x="264" y="141.7">1</text>
<text x="269.9" y="142">R35</text>
<text x="278.4" y="141.7">5</text>
<text x="331.3" y="141.7">8</text>
<text x="337.2" y="138.9">R97</text>
<text x="345.7" y="141.7">4</text>
<text x="95.1" y="145.5">2</text>
<text x="95.1" y="148.1">3</text>
<text x="100.4" y="146.6">RSA4</text>
<text x="109.5" y="145.5">6</text>
<text x="109.5" y="148.1">7</text>
<text x="158.6" y="148.1">6</text>
<text x="158.6" y="145.5">7</text>
<text x="163.9" y="149.6">RSA4</text>
<text x="164.6" y="145.3">100</text>
<text x="173" y="148.1">2</text>
<text x="173" y="145.5">3</text>
<text x="264" y="144.3">2</text>
<text x="264" y="146.8">3</text>
<text x="264" y="149.4">4</text>
<text x="269.3" y="145.3">RSA4</text>
<text x="270" y="149.6">100</text>
<text x="278.4" y="144.3">6</text>
<text x="278.4" y="146.8">7</text>
<text x="278.4" y="149.4">8</text>
<text x="331.3" y="149.4">5</text>
<text x="331.3" y="146.8">6</text>
<text x="331.3" y="144.3">7</text>
<text x="336.6" y="148.3">RSA4</text>
<text x="337.3" y="144">100</text>
<text x="345.7" y="149.4">1</text>
<text x="345.7" y="146.8">2</text>
<text x="345.7" y="144.3">3</text>
<text x="95.1" y="155.7">1</text>
<text x="95.1" y="150.6">4</text>
<text x="101" y="156">R40</text>
<text x="101.1" y="150.9">100</text>
<text x="109.5" y="155.7">5</text>
<text x="109.5" y="150.6">8</text>
<text x="158.6" y="150.6">5</text>
<text x="158.6" y="155.7">8</text>
<text x="164.5" y="152.9">R42</text>
<text x="173" y="150.6">1</text>
<text x="173" y="155.7">4</text>
<text x="264" y="154.4">1</text>
<text x="269.9" y="154.7">R34</text>
<text x="278.4" y="154.4">5</text>
<text x="331.3" y="154.4">8</text>
<text x="337.2" y="151.6">R36</text>
<text x="345.7" y="154.4">4</text>
<text x="95.1" y="158.2">2</text>
<text x="95.1" y="160.8">3</text>
<text x="100.4" y="159.3">RSA4</text>
<text x="109.5" y="158.2">6</text>
<text x="109.5" y="160.8">7</text>
<text x="158.6" y="160.8">6</text>
<text x="158.6" y="158.2">7</text>
<text x="164.6" y="158">100</text>
<text x="173" y="160.8">2</text>
<text x="173" y="158.2">3</text>
<text x="264" y="157">2</text>
<text x="264" y="159.5">3</text>
<text x="269.3" y="158">RSA4</text>
<text x="278.4" y="157">6</text>
<text x="278.4" y="159.5">7</text>
<text x="331.3" y="159.5">6</text>
<text x="331.3" y="157">7</text>
<text x="336.6" y="161">RSA4</text>
<text x="337.3" y="156.7">100</text>
<text x="345.7" y="159.5">2</text>
<text x="345.7" y="157">3</text>
<text x="95.1" y="163.3">4</text>
<text x="101.1" y="163.6">100</text>
<text x="109.5" y="163.3">8</text>
<text x="158.6" y="163.3">5</text>
<text x="163.9" y="162.3">RSA4</text>
<text x="164.5" y="165.6">R45</text>
<text x="173" y="163.3">1</text>
<text x="264" y="162.1">4</text>
<text x="264" y="167.1">1</text>
<text x="269.9" y="167.4">R37</text>
<text x="270" y="162.3">100</text>
<text x="278.4" y="162.1">8</text>
<text x="278.4" y="167.1">5</text>
<text x="331.3" y="167.1">8</text>
<text x="331.3" y="162.1">5</text>
<text x="337.2" y="164.3">R39</text>
<text x="345.7" y="167.1">4</text>
<text x="345.7" y="162.1">1</text>
<text x="95.1" y="168.4">1</text>
<text x="95.1" y="170.9">2</text>
<text x="95.1" y="173.5">3</text>
<text x="100.4" y="172">RSA4</text>
<text x="101" y="168.7">R43</text>
<text x="109.5" y="168.4">5</text>
<text x="109.5" y="170.9">6</text>
<text x="109.5" y="173.5">7</text>
<text x="158.6" y="173.5">6</text>
<text x="158.6" y="170.9">7</text>
<text x="158.6" y="168.4">8</text>
<text x="164.6" y="170.7">100</text>
<text x="173" y="173.5">2</text>
<text x="173" y="170.9">3</text>
<text x="173" y="168.4">4</text>
<text x="264" y="169.7">2</text>
<text x="264" y="172.2">3</text>
<text x="269.3" y="170.7">RSA4</text>
<text x="278.4" y="169.7">6</text>
<text x="278.4" y="172.2">7</text>
<text x="331.3" y="172.2">6</text>
<text x="331.3" y="169.7">7</text>
<text x="336.6" y="173.7">RSA4</text>
<text x="337.3" y="169.4">100</text>
<text x="345.7" y="172.2">2</text>
<text x="345.7" y="169.7">3</text>
<text x="95.1" y="176">4</text>
<text x="101.1" y="176.3">100</text>
<text x="109.5" y="176">8</text>
<text x="158.6" y="176">5</text>
<text x="163.9" y="175">RSA4</text>
<text x="164.5" y="178.3">R44</text>
<text x="173" y="176">1</text>
<text x="264" y="174.8">4</text>
<text x="270" y="175">100</text>
<text x="278.4" y="174.8">8</text>
<text x="331.3" y="174.8">5</text>
<text x="337.2" y="177">R38</text>
<text x="345.7" y="174.8">1</text>
<text x="95.1" y="181.1">1</text>
<text x="95.1" y="183.6">2</text>
<text x="100.4" y="184.7">RSA4</text>
<text x="101" y="181.4">R99</text>
<text x="109.5" y="181.1">5</text>
<text x="109.5" y="183.6">6</text>
<text x="158.6" y="183.6">7</text>
<text x="158.6" y="181.1">8</text>
<text x="164.6" y="183.4">100</text>
<text x="173" y="183.6">3</text>
<text x="173" y="181.1">4</text>
<text x="95.1" y="186.2">3</text>
<text x="95.1" y="188.7">4</text>
<text x="101.1" y="189">100</text>
<text x="109.5" y="186.2">7</text>
<text x="109.5" y="188.7">8</text>
<text x="158.6" y="188.7">5</text>
<text x="158.6" y="186.2">6</text>
<text x="163.9" y="187.7">RSA4</text>
<text x="163.9" y="191">R100</text>
<text x="173" y="188.7">1</text>
<text x="173" y="186.2">2</text>
<text x="401.7" y="272">3</text>
<text x="408.5" y="272">18</text>
</g>
</svg>
